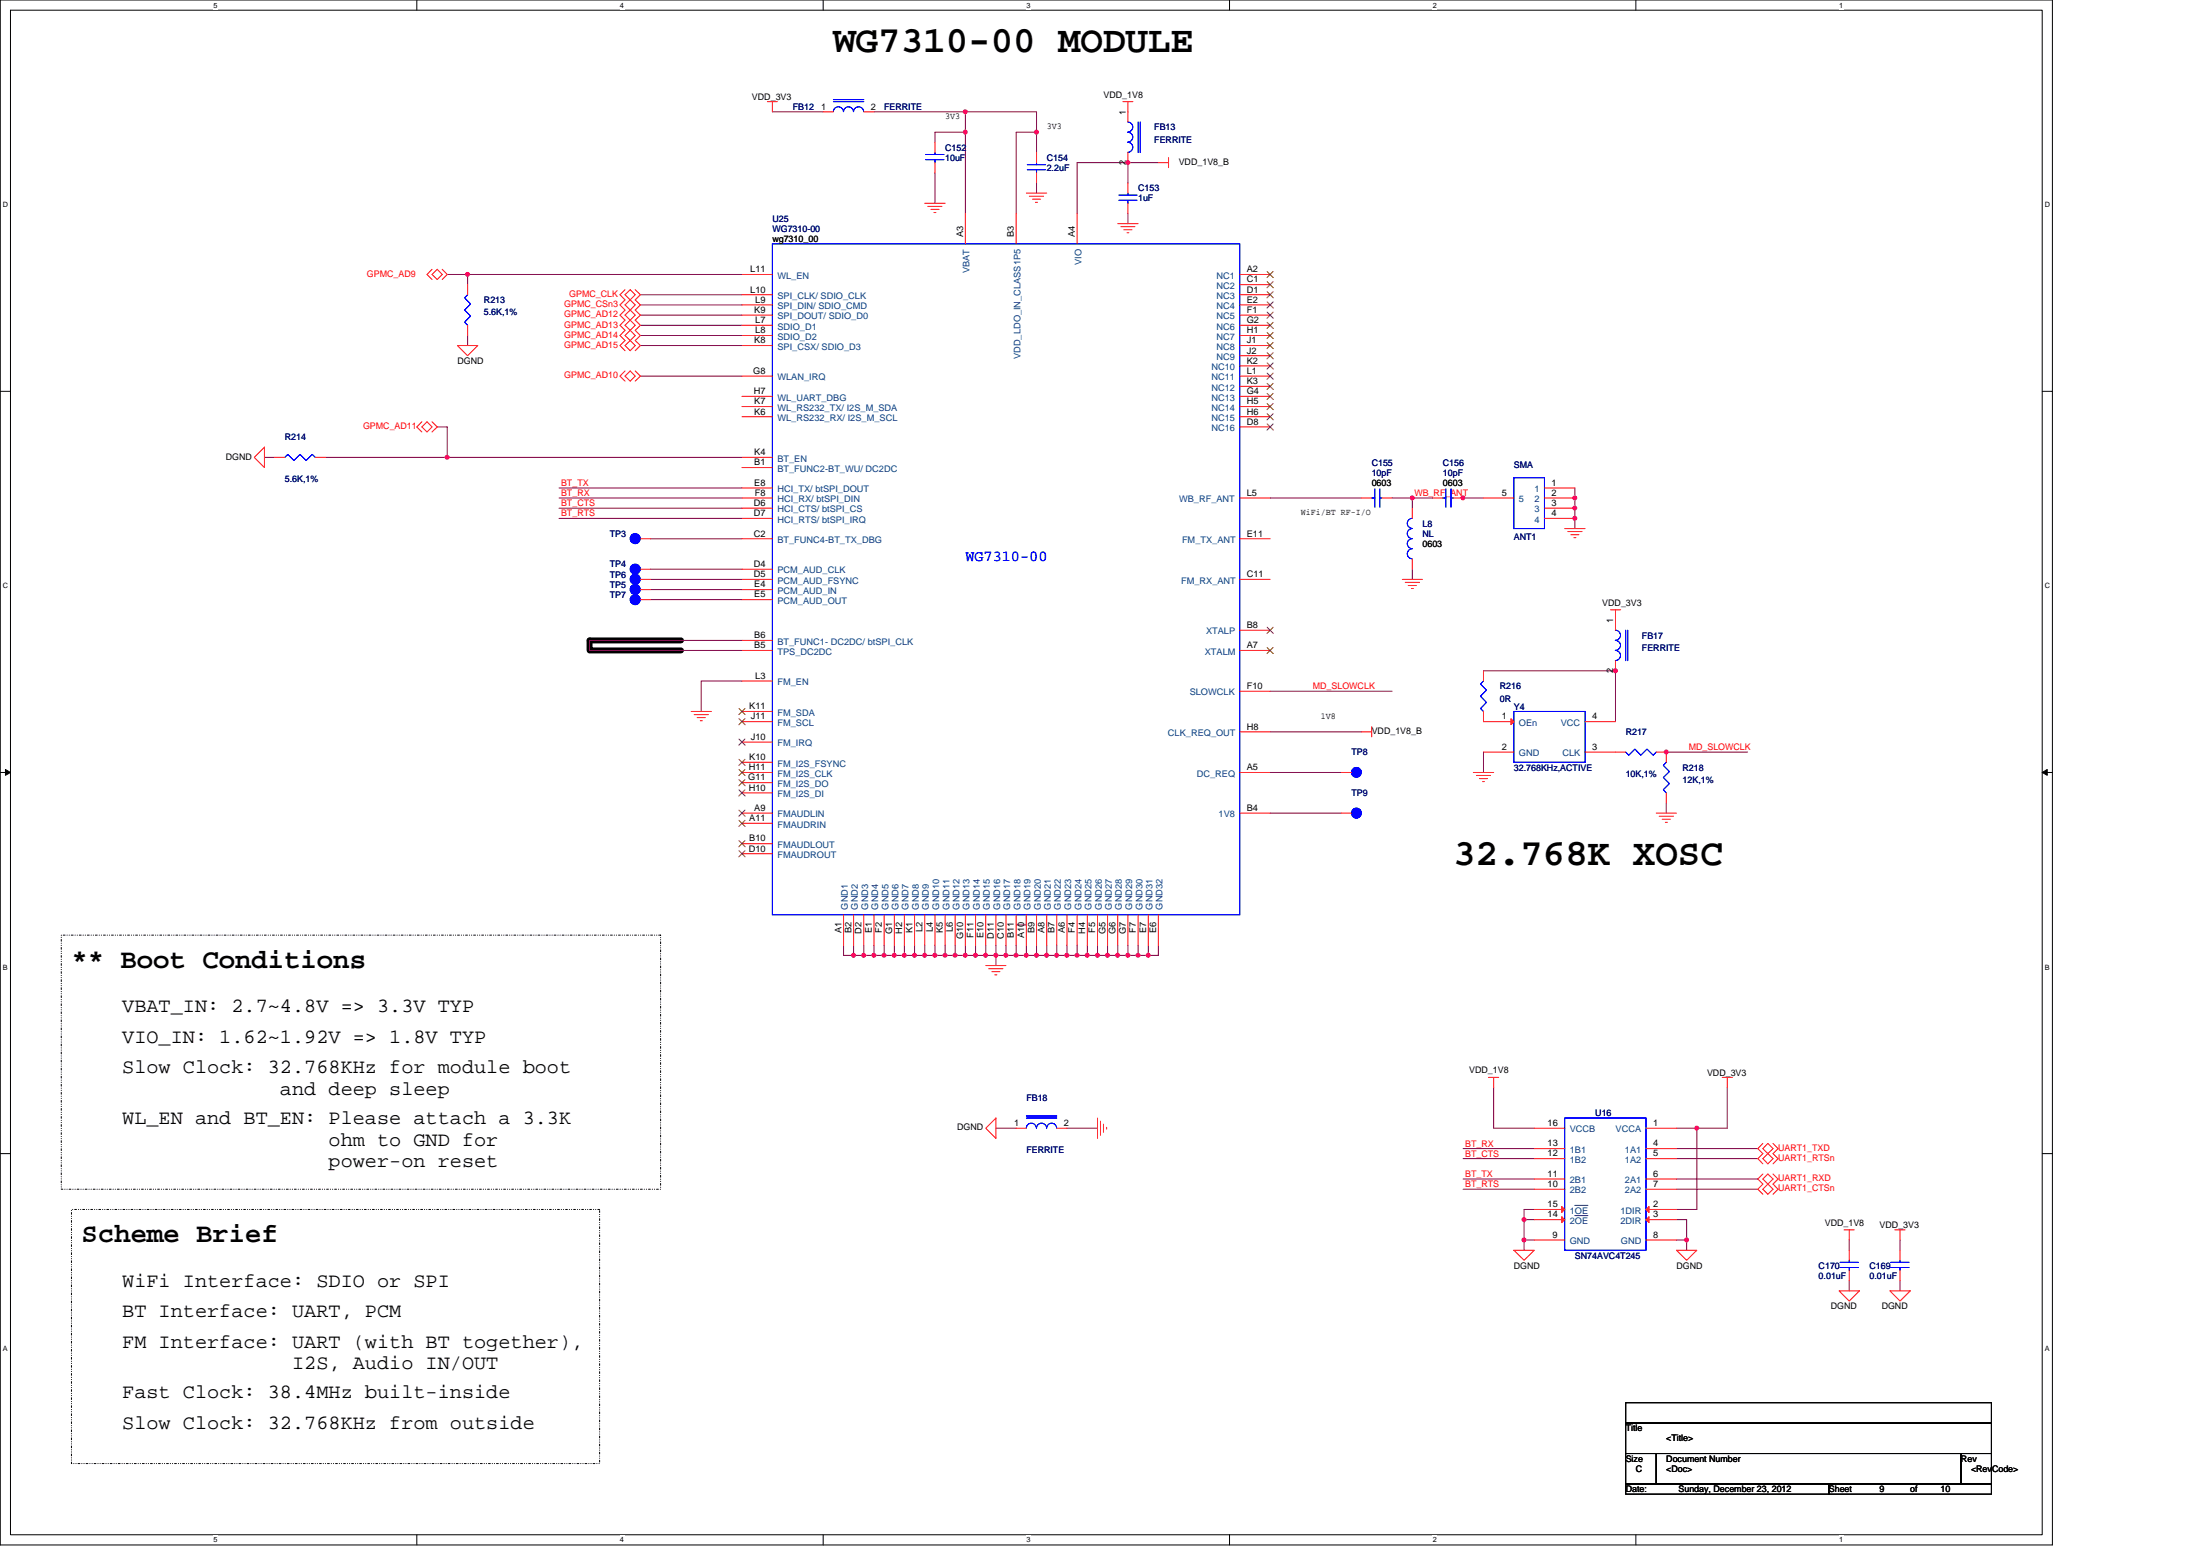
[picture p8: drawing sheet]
<svg xmlns="http://www.w3.org/2000/svg" width="297mm" height="210mm" viewBox="0 0 297 210" stroke-linecap="round" stroke-linejoin="round" font-family="sans-serif">
<path d="M0 0h277.1v208.5h-277.1zM1.4 1.4h274.3v205.7h-274.3z" fill="none" stroke="#000" stroke-width=".14"/>
<g fill="#fff">
<path d="M28.8 .1h.6v1.1h-.6z"/>
<path d="M28.8 207.3h.6v1.1h-.6z"/>
</g>
<path d="M56.3 0v1.4M56.3 207.1v1.4" fill="none" stroke="#000" stroke-width=".14"/>
<g fill="#fff">
<path d="M83.7 .1h.6v1.1h-.6z"/>
<path d="M83.7 207.3h.6v1.1h-.6z"/>
</g>
<path d="M111.1 0v1.4M111.1 207.1v1.4" fill="none" stroke="#000" stroke-width=".14"/>
<g fill="#fff">
<path d="M138.6 .1h.5v1.1h-.5z"/>
<path d="M138.6 207.3h.5v1.1h-.5z"/>
</g>
<path d="M166 0v1.4M166 207.1v1.4" fill="none" stroke="#000" stroke-width=".14"/>
<g fill="#fff">
<path d="M193.4 .1h.6v1.1h-.6z"/>
<path d="M193.4 207.3h.6v1.1h-.6z"/>
</g>
<path d="M220.9 0v1.4M220.9 207.1v1.4" fill="none" stroke="#000" stroke-width=".14"/>
<g fill="#fff">
<path d="M248.3 .1h.6v1.1h-.6z"/>
<path d="M248.3 207.3h.6v1.1h-.6z"/>
<path d="M.4 27.1h.7v1.1h-.7z"/>
<path d="M276.1 27.1h.7v1.1h-.7z"/>
<path d="M.4 78.5h.7v1.1h-.7z"/>
<path d="M276.1 78.5h.7v1.1h-.7z"/>
</g>
<path d="M0 52.8h1.4M275.7 52.8h1.4" fill="none" stroke="#000" stroke-width=".14"/>
<g fill="#fff">
<path d="M.4 130h.7v1.1h-.7z"/>
<path d="M276.1 130h.7v1.1h-.7z"/>
</g>
<path d="M0 104.2h1.4M275.7 104.2h1.4" fill="none" stroke="#000" stroke-width=".14"/>
<path d="M.7 103.8l.7 .4-.7 .4zM275.7 104.2l.7-.4v.8z" fill="#000" stroke="#000" stroke-width=".14"/>
<g fill="#fff">
<path d="M.4 181.4h.7v1.1h-.7z"/>
<path d="M276.1 181.4h.7v1.1h-.7z"/>
</g>
<path d="M0 155.7h1.4M275.7 155.7h1.4M219.5 196.2h4.1v4.1h-4.1zM219.5 189.3h49.4v2.7h-49.4zM219.5 192h49.4v4.2h-49.4zM223.6 196.2h41.2v4.1h-41.2zM264.8 196.2h4.1v4.1h-4.1zM219.5 200.3h27.4v1.3h-27.4zM246.9 200.3h22v1.3h-22z" fill="none" stroke="#000" stroke-width=".14"/>
<path d="M8.3 126.2h80.9v34.3h-80.9zM9.6 163.2h71.4v34.3h-71.4z" fill="none" stroke="#000" stroke-width=".14" stroke-dasharray=".3 .3 0 .3 0 .3"/>
<path d="M91.9 86.4h-12.3v1.4h12.3" fill="none" stroke="#000" stroke-width=".8"/>
<g fill="none" stroke="#800040" stroke-width=".14">
<path d="M104.3 15.1h6.8M118 15.1h12.3M130.3 15.1v2.7M130.3 17.8h-4.1v1.4M130.3 17.8v11M130.3 15.1h9.7v2.7M140 17.8h-2.8v11M140 17.8v2.8M60.4 37h2.7M63.1 37v1.4M63.1 37h37.1M86.5 39.8h13.7"/>
<path d="M126.2 23.3v4.1M140 24.7v1.4M152.3 21.9h4.1M152.3 21.9h-6.9v6.9M152.3 21.9v2.8M152.3 28.8v1.4M59 57.6h1.4v4.1M63.1 45.3v1.3M86.5 50.8h13.7M86.5 45.3h13.7M86.5 41.1h13.7M86.5 43.9h13.7"/>
<path d="M86.5 42.5h13.7M86.5 46.6h13.7M35.7 61.7h1.4M43.9 61.7h16.5M60.4 61.7h39.8M75.5 65.8h24.7M75.5 67.2h24.7M75.5 68.6h24.7M75.5 70h24.7M87.8 78.2h12.4M87.8 72.7h12.4M87.8 79.6h12.4"/>
<path d="M87.8 76.8h12.4M171.5 67.2h12.3M188 67.2h2.7M190.7 67.2h2.7M190.7 67.2v1.4M190.7 76.8v1.4M197.5 67.2h2.8M212.6 65.8v5.5M87.8 80.9h12.4M100.2 91.9h-5.5v4.1M100.2 86.4h-20.6v1.4h20.6M171.5 98.8h12.3"/>
<path d="M171.5 93.3h16.5M200.3 90.5h17.8v6.9M171.5 109.7h9.6M171.5 104.2h9.6M200.3 101.5v2.7M225 101.5h11M225 108.4v1.3M113.9 127.6v1.3h1.3M115.2 128.9h1.4M115.2 127.6v1.3M116.6 128.9h1.4M116.6 127.6v1.3"/>
<path d="M118 128.9h1.4M118 127.6v1.3M119.4 128.9h1.4M119.4 127.6v1.3M120.8 127.6v1.3M120.8 128.9h1.3M122.1 127.6v1.3M122.1 128.9h1.4M123.5 128.9h1.4M123.5 127.6v1.3M124.9 128.9h1.3M124.9 127.6v1.3"/>
<path d="M126.2 127.6v1.3M126.2 128.9h1.4M127.6 127.6v1.3M127.6 128.9h1.4M129 128.9h1.3M129 127.6v1.3M130.3 128.9h1.4M130.3 127.6v1.3M131.7 128.9h1.4M131.7 127.6v1.3M133.1 128.9h1.4M133.1 127.6v1.3"/>
<path d="M134.5 128.9h1.3M134.5 127.6v1.3M134.5 128.9v1.4M135.8 128.9h1.4M135.8 127.6v1.3M137.2 123.4h1.4v1.4h-1.4M137.2 128.9h1.4M137.2 127.6v1.3M138.6 128.9h1.4M138.6 127.6v1.3M140 128.9h1.3M140 127.6v1.3"/>
<path d="M141.3 128.9h1.4M141.3 127.6v1.3M142.7 127.6v1.3M142.7 128.9h1.4M144.1 128.9h1.3M144.1 127.6v1.3M145.4 128.9h1.4M145.4 127.6v1.3M146.8 128.9h1.4M146.8 127.6v1.3M148.2 128.9h1.3M148.2 127.6v1.3"/>
<path d="M149.5 128.9h1.4M149.5 127.6v1.3M150.9 127.6v1.3M150.9 128.9h1.4M152.3 127.6v1.3M152.3 128.9h1.4M153.7 127.6v1.3M153.7 128.9h1.3M155 127.6v1.3M156.4 127.6v1.3h-1.4M134.5 152.3h2.7M144.1 152.3h4.1"/>
<path d="M197.5 156.4h9.7M197.5 159.1h9.7M197.5 155h9.7M201.7 146.8v5.5h5.5M226.4 156.4h10.9M226.4 155h10.9M226.4 152.3h2.7M226.4 159.1h10.9M229.1 152.3v10.9h-2.7M233.2 146.8v5.5h-4.1M197.5 160.5h9.7M205.8 167.3v1.4"/>
<path d="M205.8 164.6v2.7M205.8 167.3h1.4M205.8 164.6h1.4M207.2 163.2h-1.4v1.4M226.4 160.5h10.9M226.4 164.6h1.3v2.7M226.4 167.3h1.3M227.7 167.3v1.4M249.7 167.3v1.4M249.7 172.8v1.4M256.5 172.8v1.4M256.5 167.3v1.4"/>
</g>
<g fill="#f0f" stroke="#f0f" stroke-width=".14">
<circle cx="130.3" cy="15.1" r=".27"/>
<circle cx="129" cy="128.9" r=".27"/>
<circle cx="130.3" cy="128.9" r=".27"/>
<circle cx="133.1" cy="128.9" r=".27"/>
<circle cx="131.7" cy="128.9" r=".27"/>
<circle cx="126.2" cy="128.9" r=".27"/>
<circle cx="124.8" cy="128.9" r=".27"/>
<circle cx="119.4" cy="128.9" r=".27"/>
<circle cx="63.1" cy="37" r=".27"/>
<circle cx="127.6" cy="128.9" r=".27"/>
<circle cx="120.7" cy="128.9" r=".27"/>
<circle cx="118" cy="128.9" r=".27"/>
<circle cx="116.6" cy="128.9" r=".27"/>
<circle cx="152.3" cy="21.9" r=".27"/>
<circle cx="60.4" cy="61.7" r=".27"/>
<circle cx="139.9" cy="17.8" r=".27"/>
<circle cx="130.3" cy="17.8" r=".27"/>
<circle cx="218.1" cy="90.5" r=".27"/>
<circle cx="153.7" cy="128.9" r=".27"/>
<circle cx="155" cy="128.9" r=".27"/>
<circle cx="122.1" cy="128.9" r=".27"/>
<circle cx="115.2" cy="128.9" r=".27"/>
<circle cx="123.5" cy="128.9" r=".27"/>
<circle cx="152.3" cy="128.9" r=".27"/>
<circle cx="148.2" cy="128.9" r=".27"/>
<circle cx="150.9" cy="128.9" r=".27"/>
<circle cx="149.5" cy="128.9" r=".27"/>
<circle cx="146.8" cy="128.9" r=".27"/>
<circle cx="142.7" cy="128.9" r=".27"/>
<circle cx="145.4" cy="128.9" r=".27"/>
<circle cx="144" cy="128.9" r=".27"/>
<circle cx="137.2" cy="128.9" r=".27"/>
<circle cx="139.9" cy="128.9" r=".27"/>
<circle cx="141.3" cy="128.9" r=".27"/>
<circle cx="138.6" cy="128.9" r=".27"/>
<circle cx="134.5" cy="128.9" r=".27"/>
<circle cx="135.8" cy="128.9" r=".27"/>
<circle cx="225" cy="101.5" r=".27"/>
<circle cx="190.7" cy="67.2" r=".27"/>
<circle cx="197.5" cy="67.2" r=".27"/>
<circle cx="212.6" cy="68.6" r=".27"/>
<circle cx="212.6" cy="67.2" r=".27"/>
<circle cx="212.6" cy="69.9" r=".27"/>
<circle cx="227.7" cy="167.3" r=".27"/>
<circle cx="229.1" cy="152.2" r=".27"/>
<circle cx="205.8" cy="167.3" r=".27"/>
<circle cx="205.8" cy="164.6" r=".27"/>
</g>
<g fill="none" stroke="#f00" stroke-width=".14">
<path d="M103.6 13.7h1.4M104.3 13.7v1.4M111.1 15.1h1.4M116.6 15.1h1.4M126.2 19.2v1.4M151.6 13.7h1.4M152.3 13.7v2.8M58.3 37l.7-.7 .7 .7-.7 .7zM58.3 36.3l-.6 .7 .6 .7M59.7 36.3l.7 .7-.7 .7M63.1 38.4v1.4M84.4 39.8l.7-.7 .7 .7-.7 .7z"/>
<path d="M84.4 39.1l-.7 .7 .7 .7-.7 .6 .7 .7-.7 .7 .7 .7-.7 .7 .7 .7-.7 .7 .7 .7-.7 .6 .7 .7M85.8 39.1l.7 .7-.7 .7 .7 .6-.7 .7 .7 .7-.7 .7 .7 .7-.7 .7 .7 .7-.7 .7 .7 .6-.7 .7M100.2 39.8h4.1M100.2 37h4.1M124.9 27.4h2.7M125.3 27.9h1.9M125.7 28.3h1.1M126.1 28.7h.3M126.2 21.9v1.4M130.3 28.8v4.1M137.2 28.8v4.1M138.6 26.1h2.7"/>
<path d="M139 26.5h1.9M139.4 26.9h1.1M139.8 27.3h.3M140 20.6v1.3M140 23.3v1.4M145.4 28.8v4.1M150.9 30.2h2.8M151.3 30.6h1.9M151.7 31h1.1M152.2 31.4h.2M152.3 20.6v1.3M152.3 24.7v1.4"/>
<path d="M152.3 27.4v1.4M156.4 21.9h1.4M157.8 21.3v1.3M167.4 37h4.1M167.4 38.4h4.1M167.4 39.8h4.1M57 57.6l.7-.7 .6 .7-.6 .7zM57 56.9l-.7 .7 .7 .7M58.3 56.9l.7 .7-.7 .7M61.8 46.6h2.7l-1.4 1.4zM63.1 43.9v1.4M84.4 46.6l.7-.6 .7 .6-.7 .7z"/>
<path d="M84.4 50.8l.7-.7 .7 .7-.7 .6zM84.4 50.1l-.7 .7 .7 .6M85.1 41.8l-.7 .7 .7 .7M85.1 43.2l-.7 .7 .7 .7M85.1 44.6l-.7 .7 .7 .7M85.1 40.5l-.7 .6 .7 .7M85.1 41.8l.7 .7-.7 .7M85.1 43.2l.7 .7-.7 .7M85.1 44.6l.7 .7-.7 .7M85.1 40.5l.7 .6-.7 .7M85.8 50.1l.7 .7-.7 .6M100.2 56.2h4.1"/>
<path d="M100.2 43.9h4.1M100.2 54.9h4.1M100.2 45.3h4.1M100.2 46.6h4.1M100.2 41.1h4.1M100.2 42.5h4.1M100.2 53.5h4.1M100.2 50.8h4.1M167.4 41.1h4.1M167.4 42.5h4.1M167.4 43.9h4.1M167.4 45.3h4.1"/>
<path d="M167.4 46.6h4.1M167.4 48h4.1M167.4 49.4h4.1M167.4 50.8h4.1M167.4 52.1h4.1M167.4 53.5h4.1M167.4 54.9h4.1M167.4 56.2h4.1M167.4 57.6h4.1M35.7 60.3v2.8l-1.4-1.4zM37.1 61.7h1.4M42.6 61.7h1.3"/>
<path d="M86.5 76.8h1.3M86.5 78.2h1.3M86.5 79.6h1.3M86.5 72.7h1.3M100.2 63.1h4.1M100.2 72.7h4.1M100.2 61.7h4.1M100.2 76.8h4.1M100.2 79.6h4.1M100.2 67.2h4.1M100.2 65.8h4.1M100.2 70h4.1"/>
<path d="M100.2 68.6h4.1M100.2 78.2h4.1M167.4 67.2h4.1M167.4 72.7h4.1M167.4 78.2h4.1M183.8 67.2h1.4M186.6 67.2h1.4M189.3 78.2h2.8M189.7 78.6h2M190.1 79h1.1M190.6 79.4h.2M190.7 75.4v1.4"/>
<path d="M190.7 68.6v1.4M193.4 67.2h1.4M196.2 67.2h1.3M200.3 67.2h4.1M208.5 65.8h4.1M208.5 67.2h4.1M208.5 68.6h4.1M208.5 70h4.1M211.3 71.3h2.7M211.7 71.7h1.9M212.1 72.2h1.1M212.5 72.6h.3"/>
<path d="M86.5 80.9h1.3M93.3 96h2.8M93.7 96.4h1.9M94.1 96.8h1.1M94.5 97.3h.3M100.2 91.9h4.1M100.2 96h4.1M100.2 97.4h4.1M100.2 86.4h4.1M100.2 87.8h4.1M100.2 80.9h4.1M167.4 93.3h4.1"/>
<path d="M167.4 85h4.1M167.4 87.8h4.1M167.4 98.8h4.1M183.8 98.8h1.4M185.2 98.1v1.3M200.3 96v1.4h4.1M200.3 90.5v1.4M214 97.4h4.1M217.4 82.3h1.4M218.1 89.2v1.3M218.1 82.3v2.7M100.2 102.9h4.1"/>
<path d="M100.2 100.1h4.1M100.2 104.2h4.1M100.2 107h4.1M100.2 105.6h4.1M100.2 115.2h4.1M100.2 113.9h4.1M100.2 111.1h4.1M100.2 109.7h4.1M167.4 104.2h4.1M167.4 109.7h4.1M181.1 109.7h1.4M181.1 104.2h1.4"/>
<path d="M198.9 104.2h2.8M199.3 104.6h1.9M199.7 105.1h1.1M200.2 105.5h.2M200.3 101.5h4.1M214 101.5h5.5M223.6 109.7h2.8M223.6 101.5h1.4v1.4M224 110.2h2M224.4 110.6h1.1M224.9 111h.2M225 107v1.4"/>
<path d="M113.9 123.4v4.2M115.2 123.4v4.2M116.6 123.4v4.2M118 123.4v4.2M119.4 123.4v4.2M120.8 123.4v4.2M122.1 123.4v4.2M123.5 123.4v4.2M124.9 123.4v4.2M126.2 123.4v4.2M127.6 123.4v4.2M129 123.4v4.2"/>
<path d="M130.3 123.4v4.2M131.7 123.4v4.2M133.1 123.4v4.2M133.1 130.3h2.7M133.5 130.7h1.9M133.9 131.1h1.1M134.3 131.6h.3M134.5 123.4v4.2M135.8 123.4v4.2M137.2 123.4v4.2M138.6 123.4v4.2M140 123.4v4.2"/>
<path d="M141.3 123.4v4.2M142.7 123.4v4.2M144.1 123.4v4.2M145.4 123.4v4.2M146.8 123.4v4.2M148.2 123.4v4.2M149.5 123.4v4.2M150.9 123.4v4.2M152.3 123.4v4.2M153.7 123.4v4.2M155 123.4v4.2M156.4 123.4v4.2"/>
<path d="M134.5 150.9v2.7l-1.4-1.3zM137.2 152.3h1.4M142.7 152.3h1.4M148.2 150.9v2.7M148.6 151.3v1.9M149 151.7v1.1M149.4 152.1v.3M201 145.4h1.4M201.7 145.4v1.4M207.2 152.3h4.1M207.2 155h4.1M207.2 156.4h4.1"/>
<path d="M207.2 159.1h4.1M222.2 152.3h4.2M222.2 155h4.2M222.2 156.4h4.2M222.2 159.1h4.2M232.5 145.4h1.4M233.2 145.4v1.4M238 156.4l.7-.7 .7 .7-.7 .7zM238 159.1l.7-.7 .7 .7-.7 .7zM238 154.3l-.7 .7 .7 .7-.7 .7 .7 .7M238 158.4l-.7 .7 .7 .7-.7 .7 .7 .7M238.7 154.3l.7 .7-.7 .7-.7-.7z"/>
<path d="M238.7 159.8l.7 .7-.7 .7-.7-.7zM239.4 154.3l.7 .7-.7 .7 .7 .7-.7 .7M239.4 158.4l.7 .7-.7 .7 .7 .7-.7 .7M204.4 168.7h2.8l-1.4 1.4zM207.2 167.3h4.1M207.2 160.5h4.1M207.2 163.2h4.1M207.2 164.6h4.1M222.2 167.3h4.2M222.2 163.2h4.2M222.2 160.5h4.2M222.2 164.6h4.2"/>
<path d="M226.4 168.7h2.7l-1.4 1.4zM248.3 174.2h2.8l-1.4 1.4zM249 166h1.4M249.7 166v1.3M249.7 168.7v1.4M249.7 171.4v1.4M255.2 174.2h2.7l-1.4 1.4zM255.8 166h1.4M256.5 166v1.3M256.5 168.7v1.4M256.5 171.4v1.4"/>
</g>
<g fill="none" stroke="#00f" stroke-width=".14">
<path d="M112.5 15.1a.69 .69 0 0 1 .7-.7 .69 .69 0 0 1 .7 .7 .67 .67 0 0 1 .7-.7 .67 .67 0 0 1 .6 .7 .69 .69 0 0 1 .7-.7 .69 .69 0 0 1 .7 .7M112.5 13.7h4.1M112.5 13.4h4.1M152.3 16.5a.68 .68 0 0 1 .6 .6 .68 .68 0 0 1-.6 .7M152.3 17.8a.67 .67 0 0 1 .6 .7 .67 .67 0 0 1-.6 .7M152.3 19.2a.68 .68 0 0 1 .6 .7 .68 .68 0 0 1-.6 .7M153.7 16.5v4.1M153.9 16.5v4.1M63.1 39.8l-.4 .4 .8 .8-.8 .8 .8 .9-.8 .8 .4 .4M104.3 32.9h63.1v90.5h-63.1zM125 21.5h2.5M125 20.8h2.5"/>
<path d="M126.2 20.6v.2M126.2 21.5v.4M138.7 22.9h2.5M138.7 22.2h2.5M140 21.9v.3M140 22.9v.4M151.1 27h2.4M151.1 26.3h2.4M152.3 26.1v.2M152.3 27v.4M38.5 61.7l.4-.4 .8 .8 .8-.8 .8 .8 .9-.8 .4 .4M185.2 67.2h.4"/>
<path d="M185.6 66v2.5M186.3 66v2.5M186.3 67.2h.3M190.7 72.7a.68 .68 0 0 0-.7 .7 .68 .68 0 0 0 .7 .7 .68 .68 0 0 0-.7 .6 .68 .68 0 0 0 .7 .7M190.7 70a.69 .69 0 0 0-.7 .6 .69 .69 0 0 0 .7 .7 .68 .68 0 0 0-.7 .7 .68 .68 0 0 0 .7 .7M194.8 67.2h.4M195.2 66v2.5M195.9 66v2.5M195.9 67.2h.3M204.4 64.5h4.1v6.8h-4.1zM200.3 91.9l-.4 .4 .8 .8-.8 .9 .8 .8-.8 .8 .4 .4M204.4 96h9.6v6.9h-9.6z"/>
<path d="M218.1 85a.69 .69 0 0 1 .7 .7 .69 .69 0 0 1-.7 .7 .67 .67 0 0 1 .7 .7 .67 .67 0 0 1-.7 .7 .69 .69 0 0 1 .7 .6 .69 .69 0 0 1-.7 .7M219.5 85v4.2M219.8 85v4.2M219.5 101.5l.4 .4 .8-.8 .8 .8 .9-.8 .8 .8 .4-.4M225 102.9l-.4 .4 .8 .8-.8 .8 .8 .8-.8 .9 .4 .4M138.6 152.2a.69 .69 0 0 1 .7-.6 .69 .69 0 0 1 .7 .6 .68 .68 0 0 1 .6-.6 .68 .68 0 0 1 .7 .6M138.6 150.9h4.1M138.6 150.6h4.1M142.7 152.2a.67 .67 0 0 0-.7-.6 .67 .67 0 0 0-.7 .6M211.3 150.9h10.9v17.8h-10.9zM248.4 171h2.5M248.4 170.3h2.5"/>
<path d="M249.7 170.1v.2M249.7 171v.4M255.3 171h2.5M255.3 170.3h2.5M256.5 170.1v.2M256.5 171v.4"/>
</g>
<g fill="#00f" stroke="#00f" stroke-width=".14">
<circle cx="85.8" cy="76.8" r=".67"/>
<circle cx="183.1" cy="109.7" r=".67"/>
<circle cx="85.8" cy="78.2" r=".68"/>
<circle cx="183.1" cy="104.2" r=".67"/>
<circle cx="85.8" cy="79.5" r=".68"/>
<circle cx="85.8" cy="80.9" r=".68"/>
<circle cx="85.8" cy="72.7" r=".68"/>
</g>
<g fill="#f00" stroke="#f00" stroke-width=".14">
<path d="M222.2 163.2l.4-.4v.8z"/>
<path d="M222.2 164.6l.4-.4v.8z"/>
<path d="M210.9 162.8l.4 .4-.4 .4z"/>
<path d="M210.9 164.2l.4 .4-.4 .4z"/>
<path d="M204 97l.4 .4-.4 .4z"/>
</g>
<path d="M212.6 162.7h1.8M212.6 164h1.8" fill="none" stroke="#004080" stroke-width=".14"/>
<g fill="none" stroke="#804000" stroke-width=".14">
<path d="M171.1 36.6l.8 .9M171.1 38l.8 .8M171.1 39.4l.8 .8M171.9 36.6l-.8 .9M171.9 38l-.8 .8M171.9 39.4l-.8 .8M171.1 40.7l.8 .9M171.1 42.1l.8 .8M171.1 43.5l.8 .8M171.1 44.9l.8 .8M171.1 46.2l.8 .9M171.1 47.6l.8 .8"/>
<path d="M171.1 49l.8 .8M171.1 50.4l.8 .8M171.1 51.7l.8 .9M171.1 53.1l.8 .8M171.1 54.5l.8 .8M171.1 55.8l.8 .9M171.1 57.2l.8 .8M171.9 40.7l-.8 .9M171.9 42.1l-.8 .8M171.9 43.5l-.8 .8M171.9 44.9l-.8 .8M171.9 46.2l-.8 .9"/>
<path d="M171.9 47.6l-.8 .8M171.9 49l-.8 .8M171.9 50.4l-.8 .8M171.9 51.7l-.8 .9M171.9 53.1l-.8 .8M171.9 54.5l-.8 .8M171.9 55.8l-.8 .9M171.9 57.2l-.8 .8M99.8 95.6l.8 .8M99.8 97l.8 .8M99.8 99.7l.8 .9M100.6 95.6l-.8 .8"/>
<path d="M100.6 97l-.8 .8M100.6 99.7l-.8 .9M171.1 84.6l.8 .9M171.1 87.4l.8 .8M171.9 84.6l-.8 .9M171.9 87.4l-.8 .8M99.8 102.5l.8 .8M99.8 103.8l.8 .9M99.8 106.6l.8 .8M99.8 105.2l.8 .8M99.8 114.8l.8 .8M99.8 113.5l.8 .8"/>
<path d="M99.8 110.7l.8 .8M99.8 109.3l.8 .9M100.6 102.5l-.8 .8M100.6 103.8l-.8 .9M100.6 106.6l-.8 .8M100.6 105.2l-.8 .8M100.6 114.8l-.8 .8M100.6 113.5l-.8 .8M100.6 110.7l-.8 .8M100.6 109.3l-.8 .9"/>
</g>
<g font-size="5.1">
<text x="112.5" y="7">WG7310-00 MODULE</text>
<text x="196.2" y="116.8">32.768K XOSC</text>
</g>
<g font-size="3.7">
<text x="9.6" y="130.6">** Boot Conditions</text>
<text x="11" y="167.7">Scheme Brief</text>
</g>
<g font-size="2.7">
<text x="16.5" y="136.6">VBAT_IN: 2.7~4.8V =&gt; 3.3V TYP</text>
<text x="16.5" y="140.7">VIO_IN: 1.62~1.92V =&gt; 1.8V TYP</text>
<text x="16.5" y="144.8">Slow Clock: 32.768KHz for module boot</text>
<text x="37.8" y="147.7">and deep sleep</text>
<text x="16.5" y="151.7">WL_EN and BT_EN: Please attach a 3.3K</text>
<text x="44.4" y="154.6">ohm to GND for</text>
<text x="44.4" y="157.5">power-on reset</text>
<text x="16.5" y="173.6">WiFi Interface: SDIO or SPI</text>
<text x="16.5" y="177.8">BT Interface: UART, PCM</text>
<text x="16.5" y="181.9">FM Interface: UART (with BT together),</text>
<text x="39.4" y="184.8">I2S, Audio IN/OUT</text>
<text x="16.5" y="188.7">Fast Clock: 38.4MHz built-inside</text>
<text x="16.5" y="192.8">Slow Clock: 32.768KHz from outside</text>
</g>
<text font-size="2.1" fill="#00f" x="130.3" y="75.7">WG7310-00</text>
<g font-size="1.2">
<text x="101.5" y="13.5">VDD_3V3</text>
<text x="110.9" y="14.8">1</text>
<text x="117.6" y="14.8">2</text>
<text x="127.6" y="16.1">3V3</text>
<text x="141.3" y="17.4">3V3</text>
<text x="149" y="13.2">VDD_1V8</text>
<text x="152" y="15.5" transform="rotate(-90 152 15.5)">1</text>
<text x="152" y="22.2" transform="rotate(-90 152 22.2)">2</text>
<text x="159.1" y="22.2">VDD_1V8_B</text>
<text x="104.3" y="32.7">wg7310_00</text>
<text x="130" y="32" transform="rotate(-90 130 32)">A3</text>
<text x="136.9" y="32" transform="rotate(-90 136.9 32)">B3</text>
<text x="145.1" y="32" transform="rotate(-90 145.1 32)">A4</text>
<text x="101.3" y="39.5">L10</text>
<text x="101.3" y="36.7">L11</text>
<text x="102" y="40.9">L9</text>
<text x="168.3" y="36.7">A2</text>
<text x="168.3" y="38.1">C1</text>
<text x="168.3" y="39.5">D1</text>
<text x="168.3" y="40.9">E2</text>
<text x="101.8" y="46.3">K8</text>
<text x="101.8" y="42.2">K9</text>
<text x="102" y="43.6">L7</text>
<text x="102" y="45">L8</text>
<text x="168.3" y="42.2">F1</text>
<text x="168.3" y="43.6">G2</text>
<text x="168.3" y="45">H1</text>
<text x="168.3" y="46.3">J1</text>
<text x="168.3" y="47.7">J2</text>
<text x="61.8" y="49.1">DGND</text>
<text x="101.7" y="50.5">G8</text>
<text x="101.8" y="53.2">H7</text>
<text x="168.3" y="49.1">K2</text>
<text x="168.3" y="50.5">L1</text>
<text x="168.3" y="51.8">K3</text>
<text x="168.3" y="53.2">G4</text>
<text x="101.8" y="55.9">K6</text>
<text x="101.8" y="54.6">K7</text>
<text x="168.3" y="54.6">H5</text>
<text x="168.3" y="55.9">H6</text>
<text x="168.3" y="57.3">D8</text>
<text x="30.5" y="62">DGND</text>
<text x="101.8" y="62.8">B1</text>
<text x="101.8" y="61.4">K4</text>
<text x="101.8" y="65.6">E8</text>
<text x="185.2" y="65.6">0603</text>
<text x="194.8" y="65.6">0603</text>
<text x="209.5" y="65.6">1</text>
<text x="101.8" y="69.7">D7</text>
<text x="101.8" y="68.3">D6</text>
<text x="101.9" y="66.9">F8</text>
<text x="168.3" y="66.9">L5</text>
<text x="175.6" y="69.6">WiFi/BT RF-I/O</text>
<text x="202.8" y="66.9">5</text>
<text x="209.5" y="66.9">2</text>
<text x="209.5" y="68.3">3</text>
<text x="209.5" y="69.7">4</text>
<text x="101.8" y="72.4">C2</text>
<text x="101.8" y="76.5">D4</text>
<text x="101.8" y="77.9">D5</text>
<text x="168.3" y="72.4">E11</text>
<text x="168.3" y="77.9">C11</text>
<text x="192.1" y="73.8">0603</text>
<text x="101.8" y="79.3">E4</text>
<text x="101.8" y="80.6">E5</text>
<text x="216.3" y="81.8">VDD_3V3</text>
<text x="101.8" y="86.1">B6</text>
<text x="101.8" y="87.5">B5</text>
<text x="168.3" y="87.5">A7</text>
<text x="168.3" y="84.8">B8</text>
<text x="217.8" y="84.1" transform="rotate(-90 217.8 84.1)">1</text>
<text x="101.2" y="95.7">K11</text>
<text x="102" y="91.6">L3</text>
<text x="168.3" y="93">F10</text>
<text x="217.8" y="90.8" transform="rotate(-90 217.8 90.8)">2</text>
<text x="101.4" y="97.1">J11</text>
<text x="101.4" y="99.8">J10</text>
<text x="168.3" y="98.5">H8</text>
<text x="178.3" y="97">1V8</text>
<text x="185.2" y="99.1">VDD_1V8_B</text>
<text x="202.8" y="97.1">1</text>
<text x="202.8" y="101.2">2</text>
<text x="215" y="101.2">3</text>
<text x="215" y="97.1">4</text>
<text x="101" y="105.3">G11</text>
<text x="101.1" y="103.9">H11</text>
<text x="101.1" y="106.7">H10</text>
<text x="101.2" y="102.6">K10</text>
<text x="168.3" y="103.9">A5</text>
<text x="101.2" y="113.6">B10</text>
<text x="101.2" y="110.8">A11</text>
<text x="101.8" y="109.4">A9</text>
<text x="168.3" y="109.4">B4</text>
<text x="101.1" y="114.9">D10</text>
<text x="113.6" y="125.9" transform="rotate(-90 113.6 125.9)">A1</text>
<text x="115" y="125.9" transform="rotate(-90 115 125.9)">B2</text>
<text x="117.7" y="125.9" transform="rotate(-90 117.7 125.9)">E1</text>
<text x="119.1" y="125.9" transform="rotate(-90 119.1 125.9)">F2</text>
<text x="123.2" y="125.9" transform="rotate(-90 123.2 125.9)">K1</text>
<text x="124.6" y="125.8" transform="rotate(-90 124.6 125.8)">L2</text>
<text x="125.9" y="125.8" transform="rotate(-90 125.9 125.8)">L4</text>
<text x="127.3" y="125.9" transform="rotate(-90 127.3 125.9)">K5</text>
<text x="128.7" y="125.8" transform="rotate(-90 128.7 125.8)">L6</text>
<text x="139.7" y="125.9" transform="rotate(-90 139.7 125.9)">B9</text>
<text x="141" y="125.9" transform="rotate(-90 141 125.9)">A8</text>
<text x="142.4" y="125.9" transform="rotate(-90 142.4 125.9)">B7</text>
<text x="143.8" y="125.9" transform="rotate(-90 143.8 125.9)">A6</text>
<text x="145.1" y="125.9" transform="rotate(-90 145.1 125.9)">F4</text>
<text x="147.9" y="125.9" transform="rotate(-90 147.9 125.9)">F5</text>
<text x="153.4" y="125.9" transform="rotate(-90 153.4 125.9)">F7</text>
<text x="154.7" y="125.9" transform="rotate(-90 154.7 125.9)">E7</text>
<text x="156.1" y="125.9" transform="rotate(-90 156.1 125.9)">E6</text>
<text x="116.3" y="126" transform="rotate(-90 116.3 126)">D2</text>
<text x="120.5" y="126.1" transform="rotate(-90 120.5 126.1)">G1</text>
<text x="121.8" y="126" transform="rotate(-90 121.8 126)">H2</text>
<text x="130" y="126.8" transform="rotate(-90 130 126.8)">G10</text>
<text x="131.4" y="126.6" transform="rotate(-90 131.4 126.6)">F11</text>
<text x="132.8" y="126.6" transform="rotate(-90 132.8 126.6)">E10</text>
<text x="134.2" y="126.7" transform="rotate(-90 134.2 126.7)">D11</text>
<text x="135.5" y="126.7" transform="rotate(-90 135.5 126.7)">C10</text>
<text x="136.9" y="126.6" transform="rotate(-90 136.9 126.6)">B11</text>
<text x="138.3" y="126.6" transform="rotate(-90 138.3 126.6)">A10</text>
<text x="146.5" y="126" transform="rotate(-90 146.5 126)">H4</text>
<text x="149.2" y="126.1" transform="rotate(-90 149.2 126.1)">G5</text>
<text x="150.6" y="126.1" transform="rotate(-90 150.6 126.1)">G6</text>
<text x="152" y="126.1" transform="rotate(-90 152 126.1)">G7</text>
<text x="198.4" y="144.9">VDD_1V8</text>
<text x="230.5" y="145.1">VDD_3V3</text>
<text x="129.2" y="152.5">DGND</text>
<text x="136.9" y="152">1</text>
<text x="143.6" y="152">2</text>
<text x="209" y="152">16</text>
<text x="209" y="154.7">13</text>
<text x="223.2" y="154.7">4</text>
<text x="223.2" y="152">1</text>
<text x="209" y="156.1">12</text>
<text x="209" y="158.8">11</text>
<text x="209" y="160.2">10</text>
<text x="223.2" y="156.1">5</text>
<text x="223.2" y="158.8">6</text>
<text x="223.2" y="160.2">7</text>
<text x="209" y="162.9">15</text>
<text x="209" y="164.3">14</text>
<text x="209.6" y="167">9</text>
<text x="223.2" y="167">8</text>
<text x="223.2" y="162.9">2</text>
<text x="223.2" y="164.3">3</text>
<text x="246.4" y="165.4">VDD_1V8</text>
<text x="253.8" y="165.7">VDD_3V3</text>
<text x="204.4" y="171.2">DGND</text>
<text x="226.4" y="171.2">DGND</text>
<text x="247.2" y="176.7">DGND</text>
<text x="254.1" y="176.7">DGND</text>
<text x="219.5" y="193.1">Title</text>
<text x="219.5" y="197.3">Size</text>
<text x="225" y="197.3">Document Number</text>
<text x="225" y="194.5">&lt;Title&gt;</text>
<text x="264.8" y="197.3">Rev</text>
<text x="219.5" y="201.4">Date:</text>
<text x="220.9" y="198.6">C</text>
<text x="225" y="198.6">&lt;Doc&gt;</text>
<text x="226.6" y="201.4">Sunday, December 23, 2012</text>
<text x="246.9" y="201.4">Sheet</text>
<text x="253.8" y="201.4">9</text>
<text x="257.9" y="201.4">of</text>
<text x="262" y="201.4">10</text>
<text x="266.1" y="198.6">&lt;RevCode&gt;</text>
</g>
<g font-size="1.2" fill="#000080">
<text x="107" y="14.8">FB12</text>
<text x="119.4" y="14.8">FERRITE</text>
<text x="155.8" y="17.6">FB13</text>
<text x="127.6" y="20.3">C152</text>
<text x="127.6" y="21.7">10uF</text>
<text x="141.3" y="21.7">C154</text>
<text x="141.3" y="23.1">2.2uF</text>
<text x="155.8" y="19.2">FERRITE</text>
<text x="104.3" y="29.9">U25</text>
<text x="153.7" y="25.8">C153</text>
<text x="153.7" y="27.2">1uF</text>
<text x="104.3" y="31.3">WG7310-00</text>
<text x="65.3" y="40.9">R213</text>
<text x="65.3" y="42.5">5.6K,1%</text>
<text x="38.5" y="59.4">R214</text>
<text x="38.5" y="65">5.6K,1%</text>
<text x="185.2" y="62.8">C155</text>
<text x="185.2" y="64.2">10pF</text>
<text x="194.8" y="62.8">C156</text>
<text x="194.8" y="64.2">10pF</text>
<text x="204.4" y="63.1">SMA</text>
<text x="192.1" y="71.1">L8</text>
<text x="82.3" y="76.6">TP4</text>
<text x="82.3" y="77.9">TP6</text>
<text x="82.3" y="72.5">TP3</text>
<text x="192.1" y="72.5">NL</text>
<text x="204.4" y="72.9">ANT1</text>
<text x="82.3" y="79.3">TP5</text>
<text x="82.3" y="80.7">TP7</text>
<text x="221.7" y="86.2">FB17</text>
<text x="221.7" y="87.8">FERRITE</text>
<text x="202.5" y="93">R216</text>
<text x="202.5" y="94.7">0R</text>
<text x="204.4" y="95.8">Y4</text>
<text x="182.5" y="101.9">TP8</text>
<text x="219.5" y="99.2">R217</text>
<text x="182.5" y="107.4">TP9</text>
<text x="204.4" y="104">32.768KHz,ACTIVE</text>
<text x="219.5" y="104.8">10K,1%</text>
<text x="227.2" y="104">R218</text>
<text x="227.2" y="105.6">12K,1%</text>
<text x="138.6" y="148.6">FB18</text>
<text x="138.6" y="155.6">FERRITE</text>
<text x="215.4" y="150.6">U16</text>
<text x="212.6" y="169.8">SN74AVC4T245</text>
<text x="245.6" y="171.2">C170</text>
<text x="245.6" y="172.6">0.01uF</text>
<text x="252.4" y="171.2">C169</text>
<text x="252.4" y="172.6">0.01uF</text>
</g>
<g font-size="1.2" fill="#004080">
<text x="146" y="35.7" transform="rotate(-90 146 35.7)">VIO</text>
<text x="105" y="41.7">SPI_DIN/ SDIO_CMD</text>
<text x="105" y="40.3">SPI_CLK/ SDIO_CLK</text>
<text x="105" y="37.6">WL_EN</text>
<text x="130.9" y="36.8" transform="rotate(-90 130.9 36.8)">VBAT</text>
<text x="164.2" y="37.6">NC1</text>
<text x="164.2" y="39">NC2</text>
<text x="164.2" y="40.3">NC3</text>
<text x="164.2" y="41.7">NC4</text>
<text x="105" y="44.5">SDIO_D1</text>
<text x="105" y="45.8">SDIO_D2</text>
<text x="105" y="47.2">SPI_CSX/ SDIO_D3</text>
<text x="105" y="43.1">SPI_DOUT/ SDIO_D0</text>
<text x="164.2" y="43.1">NC5</text>
<text x="164.2" y="44.5">NC6</text>
<text x="164.2" y="45.8">NC7</text>
<text x="164.2" y="47.2">NC8</text>
<text x="105" y="51.3">WLAN_IRQ</text>
<text x="137.8" y="48.5" transform="rotate(-90 137.8 48.5)">VDD_LDO_IN_CLASS1P5</text>
<text x="163.6" y="50">NC10</text>
<text x="163.6" y="51.3">NC11</text>
<text x="163.6" y="52.7">NC12</text>
<text x="164.2" y="48.6">NC9</text>
<text x="105" y="56.8">WL_RS232_RX/ I2S_M_SCL</text>
<text x="105" y="55.4">WL_RS232_TX/ I2S_M_SDA</text>
<text x="105" y="54.1">WL_UART_DBG</text>
<text x="163.6" y="54.1">NC13</text>
<text x="163.6" y="55.4">NC14</text>
<text x="163.6" y="56.8">NC15</text>
<text x="163.6" y="58.2">NC16</text>
<text x="105" y="63.7">BT_FUNC2-BT_WU/ DC2DC</text>
<text x="105" y="62.3">BT_EN</text>
<text x="105" y="67.8">HCI_RX/ btSPI_DIN</text>
<text x="105" y="66.4">HCI_TX/ btSPI_DOUT</text>
<text x="105" y="70.5">HCI_RTS/ btSPI_IRQ</text>
<text x="105" y="69.2">HCI_CTS/ btSPI_CS</text>
<text x="159.2" y="67.8">WB_RF_ANT</text>
<text x="205.1" y="67.8">5</text>
<text x="207.2" y="66.4">1</text>
<text x="207.2" y="67.8">2</text>
<text x="207.2" y="69.2">3</text>
<text x="207.2" y="70.5">4</text>
<text x="105" y="73.3">BT_FUNC4-BT_TX_DBG</text>
<text x="105" y="77.4">PCM_AUD_CLK</text>
<text x="159.6" y="73.3">FM_TX_ANT</text>
<text x="105" y="80.1">PCM_AUD_IN</text>
<text x="105" y="78.8">PCM_AUD_FSYNC</text>
<text x="105" y="81.5">PCM_AUD_OUT</text>
<text x="159.5" y="78.8">FM_RX_ANT</text>
<text x="105" y="87">BT_FUNC1- DC2DC/ btSPI_CLK</text>
<text x="105" y="88.3">TPS_DC2DC</text>
<text x="162.7" y="88.3">XTALM</text>
<text x="162.8" y="85.6">XTALP</text>
<text x="105" y="92.5">FM_EN</text>
<text x="160.6" y="93.9">SLOWCLK</text>
<text x="105" y="96.6">FM_SDA</text>
<text x="105" y="98">FM_SCL</text>
<text x="105" y="100.7">FM_IRQ</text>
<text x="157.7" y="99.3">CLK_REQ_OUT</text>
<text x="205.1" y="98">OEn</text>
<text x="210.7" y="98">VCC</text>
<text x="105" y="103.4">FM_I2S_FSYNC</text>
<text x="105" y="104.8">FM_I2S_CLK</text>
<text x="105" y="107.6">FM_I2S_DI</text>
<text x="105" y="106.2">FM_I2S_DO</text>
<text x="161.6" y="104.8">DC_REQ</text>
<text x="205.1" y="102.1">GND</text>
<text x="210.9" y="102.1">CLK</text>
<text x="105" y="111.7">FMAUDRIN</text>
<text x="105" y="110.3">FMAUDLIN</text>
<text x="164.5" y="110.3">1V8</text>
<text x="105" y="115.8">FMAUDROUT</text>
<text x="105" y="114.4">FMAUDLOUT</text>
<text x="114.5" y="122.8" transform="rotate(-90 114.5 122.8)">GND1</text>
<text x="115.8" y="122.8" transform="rotate(-90 115.8 122.8)">GND2</text>
<text x="117.2" y="122.8" transform="rotate(-90 117.2 122.8)">GND3</text>
<text x="118.6" y="122.8" transform="rotate(-90 118.6 122.8)">GND4</text>
<text x="119.9" y="122.8" transform="rotate(-90 119.9 122.8)">GND5</text>
<text x="121.3" y="122.8" transform="rotate(-90 121.3 122.8)">GND6</text>
<text x="122.7" y="122.8" transform="rotate(-90 122.7 122.8)">GND7</text>
<text x="124.1" y="122.8" transform="rotate(-90 124.1 122.8)">GND8</text>
<text x="125.4" y="122.8" transform="rotate(-90 125.4 122.8)">GND9</text>
<text x="126.8" y="122.8" transform="rotate(-90 126.8 122.8)">GND10</text>
<text x="128.2" y="122.8" transform="rotate(-90 128.2 122.8)">GND11</text>
<text x="129.5" y="122.8" transform="rotate(-90 129.5 122.8)">GND12</text>
<text x="130.9" y="122.8" transform="rotate(-90 130.9 122.8)">GND13</text>
<text x="132.3" y="122.8" transform="rotate(-90 132.3 122.8)">GND14</text>
<text x="133.7" y="122.8" transform="rotate(-90 133.7 122.8)">GND15</text>
<text x="135" y="122.8" transform="rotate(-90 135 122.8)">GND16</text>
<text x="136.4" y="122.8" transform="rotate(-90 136.4 122.8)">GND17</text>
<text x="137.8" y="122.8" transform="rotate(-90 137.8 122.8)">GND18</text>
<text x="139.1" y="122.8" transform="rotate(-90 139.1 122.8)">GND19</text>
<text x="140.5" y="122.8" transform="rotate(-90 140.5 122.8)">GND20</text>
<text x="141.9" y="122.8" transform="rotate(-90 141.9 122.8)">GND21</text>
<text x="143.3" y="122.8" transform="rotate(-90 143.3 122.8)">GND22</text>
<text x="144.6" y="122.8" transform="rotate(-90 144.6 122.8)">GND23</text>
<text x="146" y="122.8" transform="rotate(-90 146 122.8)">GND24</text>
<text x="147.4" y="122.8" transform="rotate(-90 147.4 122.8)">GND25</text>
<text x="148.8" y="122.8" transform="rotate(-90 148.8 122.8)">GND26</text>
<text x="150.1" y="122.8" transform="rotate(-90 150.1 122.8)">GND27</text>
<text x="151.5" y="122.8" transform="rotate(-90 151.5 122.8)">GND28</text>
<text x="152.9" y="122.8" transform="rotate(-90 152.9 122.8)">GND29</text>
<text x="154.2" y="122.8" transform="rotate(-90 154.2 122.8)">GND30</text>
<text x="155.6" y="122.8" transform="rotate(-90 155.6 122.8)">GND31</text>
<text x="157" y="122.8" transform="rotate(-90 157 122.8)">GND32</text>
<text x="211.9" y="152.8">VCCB</text>
<text x="211.9" y="155.6">1B1</text>
<text x="218.1" y="152.8">VCCA</text>
<text x="219.4" y="155.6">1A1</text>
<text x="211.9" y="156.9">1B2</text>
<text x="211.9" y="159.7">2B1</text>
<text x="211.9" y="161.1">2B2</text>
<text x="219.4" y="156.9">1A2</text>
<text x="219.4" y="159.7">2A1</text>
<text x="219.4" y="161.1">2A2</text>
<text x="211.9" y="167.9">GND</text>
<text x="211.9" y="163.8">1OE</text>
<text x="211.9" y="165.2">2OE</text>
<text x="218.8" y="163.8">1DIR</text>
<text x="218.8" y="165.2">2DIR</text>
<text x="218.8" y="167.9">GND</text>
</g>
<g font-size="1.2" fill="#f00">
<text x="49.5" y="37.3">GPMC_AD9</text>
<text x="76.2" y="41.4">GPMC_CSn3</text>
<text x="76.9" y="40.1">GPMC_CLK</text>
<text x="76.2" y="42.8">GPMC_AD12</text>
<text x="76.2" y="44.2">GPMC_AD13</text>
<text x="76.2" y="46.9">GPMC_AD15</text>
<text x="76.2" y="45.6">GPMC_AD14</text>
<text x="76.2" y="51.1">GPMC_AD10</text>
<text x="49" y="57.9">GPMC_AD11</text>
<text x="75.8" y="65.6">BT_TX</text>
<text x="75.8" y="66.9">BT_RX</text>
<text x="75.8" y="68.3">BT_CTS</text>
<text x="75.8" y="69.7">BT_RTS</text>
<text x="191" y="66.9">WB_RF_ANT</text>
<text x="177.2" y="93">MD_SLOWCLK</text>
<text x="228" y="101.2">MD_SLOWCLK</text>
<text x="197.8" y="154.7">BT_RX</text>
<text x="240.1" y="155.3">UART1_TXD</text>
<text x="197.8" y="156.1">BT_CTS</text>
<text x="197.8" y="160.2">BT_RTS</text>
<text x="197.8" y="158.8">BT_TX</text>
<text x="240.1" y="156.7">UART1_RTSn</text>
<text x="240.1" y="159.4">UART1_RXD</text>
<text x="240.1" y="160.8">UART1_CTSn</text>
</g>
<g font-size="1">
<text x="28.8" y="1">5</text>
<text x="83.7" y="1">4</text>
<text x="138.6" y="1">3</text>
<text x="193.4" y="1">2</text>
<text x="248.3" y="1">1</text>
<text x=".4" y="28">D</text>
<text x="276.1" y="28">D</text>
<text x=".4" y="79.4">C</text>
<text x="276.1" y="79.4">C</text>
<text x=".4" y="130.9">B</text>
<text x="276.1" y="130.9">B</text>
<text x=".4" y="182.3">A</text>
<text x="276.1" y="182.3">A</text>
<text x="28.8" y="208.2">5</text>
<text x="83.7" y="208.2">4</text>
<text x="138.6" y="208.2">3</text>
<text x="193.4" y="208.2">2</text>
<text x="248.3" y="208.2">1</text>
</g>
</svg>
